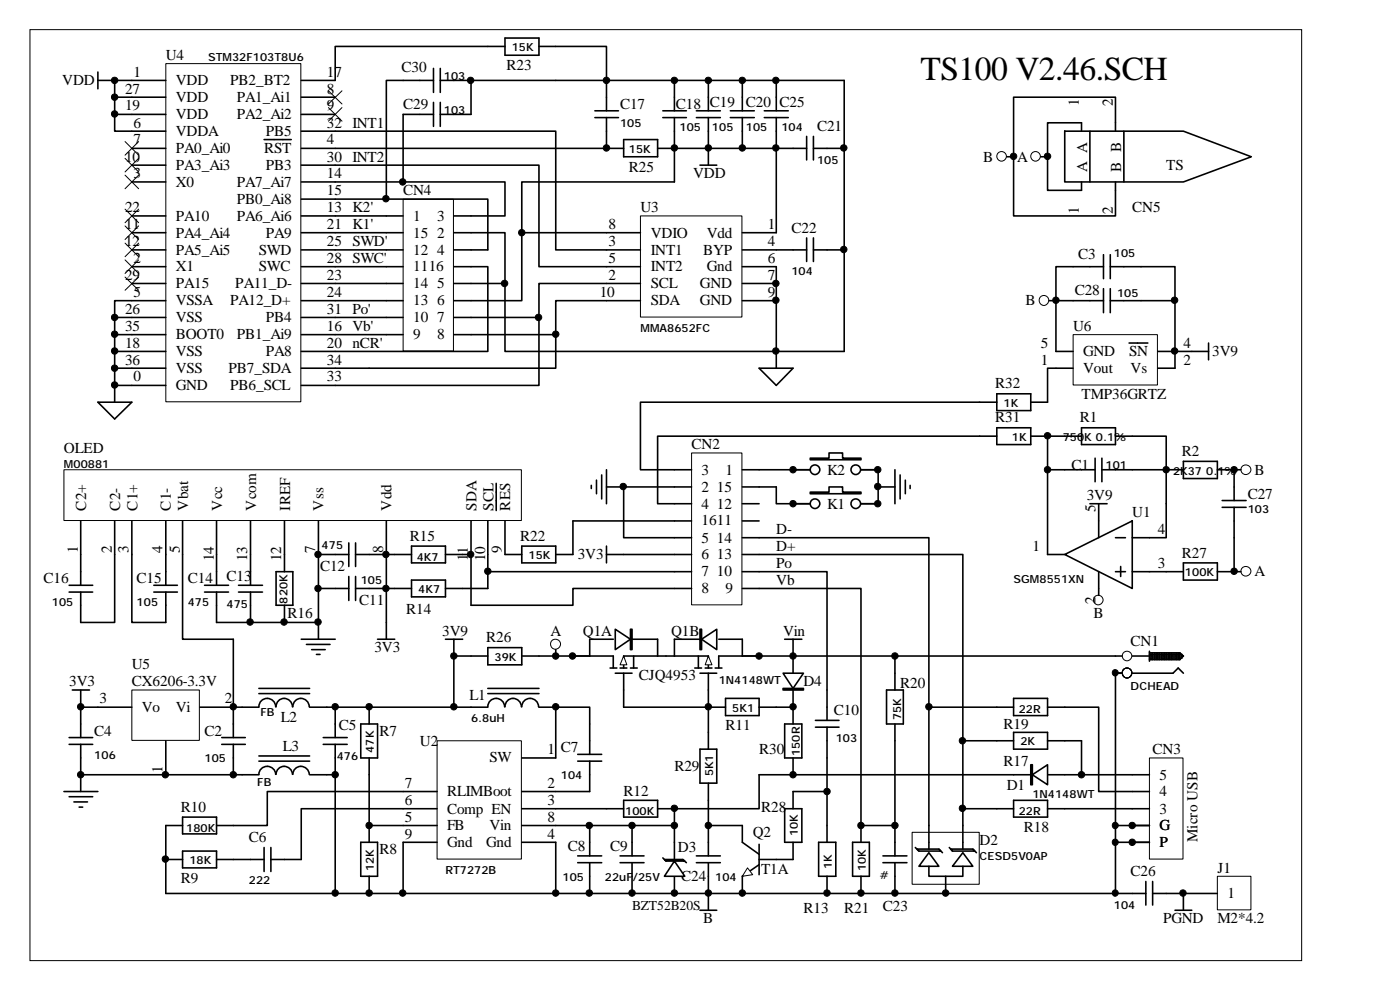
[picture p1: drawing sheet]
<svg xmlns="http://www.w3.org/2000/svg" width="297mm" height="210mm" viewBox="0 0 297 210" stroke-linecap="round" stroke-linejoin="round" font-family="sans-serif">
<path d="M6.3 6.3h269.5v197.2h-269.5z" fill="none" stroke="#000" stroke-width=".21"/>
<path d="M60.3 117.4v3.7M67.5 117.4v14.4M83.7 117.4h3.5M87.2 115.7h7.2v3.5h-7.2zM94.4 117.4h3.6M58.5 121.1h3.6v7.1h-3.6zM60.3 128.2v3.6M211.2 171.3h3.6M214.8 169.5h7.2v3.6h-7.2zM222 171.3h3.6" fill="none" stroke="#000" stroke-width=".34"/>
<path d="M13.6 99.6h96.9v10.7h-96.9z" fill="#fff"/>
<path d="M13.5 99.5h97v10.8h-97z" fill="none" stroke="#000" stroke-width=".21"/>
<g fill="none" stroke="#000" stroke-width=".34">
<path d="M20.7 15.3v3.5M20.7 17h3.6M103.4 9.8h3.6M107 8.1h7.2v3.6h-7.2zM114.2 9.8h3.6M128.5 17v6.5M126.1 23.5h5M126.1 24.9h5M128.5 24.9v6.5M164.5 52.9h6.4M170.9 50.4v5M172.4 52.9h6.5"/>
<path d="M172.4 50.4v5M225.6 99.5h6.5M225.6 92.4h3.6M229.2 90.6h7.2v3.6h-7.2zM232.1 97v5M233.5 99.5h6.4M233.5 97v5M236.4 92.4h3.5M247.1 99.5h3.7M250.8 97.7h7.2v3.7h-7.2zM258 99.5h3.5M17.1 110.3v13.7"/>
<path d="M24.3 110.3v21.5h-7.2v-6.4M27.9 110.3v21.5h7.2v-6.4M35.1 110.3v13.7M38.7 110.3v7.1M45.9 110.3v13.7M53.1 110.3v13.7M60.3 110.3v7.1M67.5 110.3v7.1h6.4M73.9 115v5M75.4 117.4h6.5M75.4 115v5M81.9 110.3v21.5"/>
<path d="M99.8 110.3v7.1M103.4 110.3v14.3M105.2 102.4v5.7M107 110.3v7.1M14.6 124h5M14.6 125.4h5M32.6 124h5M32.6 125.4h5M43.3 124h5.1M43.3 125.4h5.1M45.9 125.4v6.4h21.6M50.5 124h5.1"/>
<path d="M50.5 125.4h5.1M53.1 125.4v6.4M67.5 124.6h6.4M73.9 122.1v5.1M75.4 124.6h6.5M75.4 122.1v5.1M83.7 124.6h3.5M87.2 122.9h7.2v3.5h-7.2zM94.4 124.6h3.6M94.4 135.4h3.6M96.2 135.4v3.6M14.6 156.2h5"/>
<path d="M14.6 157.7h5M15.3 146.1h3.7M17.1 146.1v10.1M17.1 157.7v6.4M68.5 156.2h5.1M68.5 157.7h5.1M71 149.8v6.4M71 157.7v6.4M76.5 153.3h3.5v7.2h-3.5zM78.2 149.8v3.5M99.8 149.8h3.6M103.4 149.7a1.78 1.78 0 0 1 1.8-1.8 1.78 1.78 0 0 1 1.7 1.8"/>
<path d="M103.4 146.9h10.8M103.4 145.8h10.8M107 149.7a1.74 1.74 0 0 1 1.8-1.8 1.74 1.74 0 0 1 1.7 1.8M110.6 149.7a1.78 1.78 0 0 1 1.8-1.8 1.78 1.78 0 0 1 1.7 1.8M114.2 149.8h3.6v10.7M122.4 159.8h5.1M125 153.3v6.5M150.1 149.8h3.7M153.8 147.9h7.1v3.7h-7.1zM160.9 149.8h3.6M211.2 149.8h3.6M214.8 147.9h7.2v3.7h-7.2z"/>
<path d="M222 149.8h3.6M56 179.5v5.1M57.4 179.5v5.1M76.5 178.4h3.5v7.2h-3.5zM78.2 160.5v3.6M78.2 174.9v3.5M117.8 178.4v10.8M122.4 161.2h5.1M125 161.2v6.5h-7.2M125 174.9v6.4M128.5 171.3h3.7M132.2 169.5h7.2v3.6h-7.2z"/>
<path d="M139.4 171.3h3.5M35.1 182h3.6M38.7 180.3h7.2v3.5h-7.2zM45.9 182h10.1M57.4 182h6.4M78.2 185.6v3.6M122.4 182.7h5.1M122.4 181.3h5.1M125 182.7v6.5"/>
</g>
<path d="M135.8 45.8h21.4v21.4h-21.4z" fill="#fff"/>
<path d="M26.5 33.5l2.9 2.9M29.4 33.5l-2.9 2.9M26.5 47.9l2.9 2.8M26.5 58.7l2.9 2.8M29.4 47.9l-2.9 2.8M29.4 58.7l-2.9 2.8M135.7 45.7h21.5v21.5h-21.5z" fill="none" stroke="#000" stroke-width=".21"/>
<g fill="none" stroke="#000" stroke-width=".34">
<path d="M148.3 35h3.6M150.1 31.4v3.6M164.5 31.4h6.4M170.9 28.9v5M172.4 31.4h6.5M172.4 28.9v5M128.5 56.5h7.2M128.5 49.3h7.2M128.5 52.9h7.2M157.3 56.5h7.2M157.3 49.3h7.2M157.3 52.9h7.2"/>
<path d="M128.5 60h7.2M128.5 63.7h7.2M157.3 60h7.2M157.3 63.7h7.2M24.3 81.6h3.6M168.1 106.7h3.6M182.5 106.7h3.6M231 106.7h3.6M232.8 106.7v3.6M98 124.6h5.4M51.3 149.8h3.6M54.9 149.7a1.78 1.78 0 0 1 1.7-1.8 1.78 1.78 0 0 1 1.8 1.8"/>
<path d="M54.9 146.9h10.7M54.9 145.8h10.7M58.5 149.7a1.74 1.74 0 0 1 1.7-1.8 1.74 1.74 0 0 1 1.8 1.8M62.1 149.7a1.74 1.74 0 0 1 1.7-1.8 1.74 1.74 0 0 1 1.7 1.8M65.6 149.8h3.7M211.2 156.9h3.6M214.8 155.1h7.2v3.6h-7.2zM222 156.9h3.6"/>
</g>
<path d="M171.7 104.2h4v-1.1h2.9v1.1h3.9v.4h-10.8z" fill-rule="evenodd" fill="#fff" stroke="#000" stroke-width=".34"/>
<g fill="none" stroke="#000" stroke-width=".34">
<path d="M168.1 106.7h3.6M182.5 106.7h3.6"/>
<circle cx="172.7" cy="106.7" r="1.02"/>
<circle cx="181.4" cy="106.7" r="1.02"/>
</g>
<path d="M35.2 13.6h28.6v71.5h-28.6z" fill="#fff"/>
<path d="M35.1 13.5h28.7v71.6h-28.7z" fill="none" stroke="#000" stroke-width=".21"/>
<g fill="none" stroke="#000" stroke-width=".34">
<path d="M27.9 17h7.2M63.8 17h7.2M27.9 38.5h7.2M27.9 31.4h7.2M27.9 27.8h7.2M27.9 20.6h7.2M27.9 35h7.2M27.9 24.2h7.2M56 29.6h5.7M63.8 38.5h7.2M63.8 31.4h7.2M63.8 27.8h7.2"/>
<path d="M63.8 20.6h7.2M63.8 35h7.2M63.8 24.2h7.2M27.9 56.5h7.2M27.9 49.3h7.2M27.9 52.9h7.2M27.9 45.7h7.2M63.8 56.5h7.2M63.8 49.3h7.2M63.8 52.9h7.2M63.8 45.7h7.2M63.8 42.2h7.2"/>
<path d="M27.9 63.7h7.2M27.9 70.9h7.2M27.9 74.4h7.2M27.9 60h7.2M27.9 67.2h7.2M27.9 78h7.2M63.8 63.7h7.2M63.8 70.9h7.2M63.8 74.4h7.2M63.8 60h7.2M63.8 67.2h7.2M63.8 78h7.2"/>
<path d="M27.9 81.6h7.2M63.8 81.6h7.2M168.1 99.5h3.6M182.5 99.5h3.6"/>
</g>
<path d="M171.7 97h4v-1.1h2.9v1.1h3.9v.4h-10.8z" fill-rule="evenodd" fill="#fff" stroke="#000" stroke-width=".34"/>
<g fill="none" stroke="#000" stroke-width=".34">
<path d="M168.1 99.5h3.6M182.5 99.5h3.6"/>
<circle cx="172.7" cy="99.5" r="1.02"/>
<circle cx="181.4" cy="99.5" r="1.02"/>
</g>
<path d="M243.7 160.6h7v21.4h-7z" fill="#fff"/>
<path d="M69.6 19.2l2.9 2.8M72.5 19.2l-2.9 2.8M26.5 30l2.9 2.9M29.4 30l-2.9 2.9M243.6 160.5h7.1v21.5h-7.1z" fill="none" stroke="#000" stroke-width=".21"/>
<g fill="none" stroke="#000" stroke-width=".34">
<path d="M142.9 17v6.5M150.1 17v6.5M157.3 17v6.5M140.5 24.9h5M140.5 23.5h5M142.9 24.9v6.5M147.6 24.9h5.1M147.6 23.5h5.1M150.1 24.9v6.5M154.8 24.9h5.1M154.8 23.5h5.1M157.3 24.9v6.5"/>
<path d="M172.8 154h5M172.8 152.6h5M175.3 146.1v6.5M175.3 154v6.5M17.1 164.1h34.2M173.5 178.4h3.6v7.2h-3.6zM175.3 174.9v3.5M239.9 174.9h3.7M239.9 171.3h3.7M239.9 167.7h3.7M239.9 164.1h3.7M239.9 178.4h3.7"/>
<path d="M175.3 185.6v3.6"/>
</g>
<path d="M92.7 157h17.8v25h-17.8z" fill="#fff"/>
<path d="M92.6 156.9h17.9v25.1h-17.9z" fill="none" stroke="#000" stroke-width=".21"/>
<g fill="none" stroke="#000" stroke-width=".34">
<path d="M128.5 31.4h3.7M132.2 29.6h7.2v3.6h-7.2zM139.4 31.4h3.5M227.4 56.5h6.4M233.8 53.9v5.1M235.3 56.5h6.5M235.3 53.9v5.1M69.3 149.8h30.5M35.1 174.9h3.6M38.7 173.1h7.2v3.5h-7.2zM45.9 174.9h3.5M51.3 164.1h3.6"/>
<path d="M54.9 164a1.78 1.78 0 0 1 1.7-1.7 1.78 1.78 0 0 1 1.8 1.7M54.9 161.2h10.7M54.9 160.1h10.7M58.5 164a1.74 1.74 0 0 1 1.7-1.7 1.74 1.74 0 0 1 1.8 1.7M62.1 164a1.74 1.74 0 0 1 1.7-1.7 1.74 1.74 0 0 1 1.7 1.7M65.6 164.1h3.7M85.4 167.7h7.2M85.4 174.9h7.2M85.4 178.4h7.2M85.4 171.3h7.2M110.6 167.7h7.2M110.6 174.9h7.2"/>
<path d="M110.6 160.5h7.2M110.6 178.4h7.2M110.6 171.3h7.2M214.8 164.1h3.6M222 164.1h3.6"/>
</g>
<g fill="#fff" stroke="#000" stroke-width=".34">
<path d="M218.4 162h.4v4.2h-.4z" fill-rule="evenodd"/>
<path d="M218.8 164.1l3.2-2.1v4.2z" fill-rule="evenodd"/>
</g>
<path d="M27.9 63.7h-3.6v17.9M166.3 135.4h3.6M168.1 135.4v3.6" fill="none" stroke="#000" stroke-width=".34"/>
<path d="M85.5 42.3h10.6v32.1h-10.6z" fill="#fff"/>
<path d="M85.4 42.2h10.7v32.2h-10.7z" fill="none" stroke="#000" stroke-width=".21"/>
<g fill="none" stroke="#000" stroke-width=".34">
<path d="M81.9 45.7h3.5M81.9 49.3h3.5M81.9 56.5h3.5M81.9 52.9h3.5M96.2 45.7h3.6M96.2 49.3h3.6M96.2 56.5h3.6M96.2 52.9h3.6M81.9 60h3.5M81.9 63.7h3.5M81.9 67.2h3.5M81.9 70.9h3.5"/>
<path d="M96.2 60h3.6M96.2 63.7h3.6M96.2 67.2h3.6M96.2 70.9h3.6"/>
</g>
<path d="M146.6 96h10.6v32.1h-10.6z" fill="#fff"/>
<path d="M26.5 44.3l2.9 2.9M29.4 44.3l-2.9 2.9M146.6 95.9h10.6v32.2h-10.6z" fill="none" stroke="#000" stroke-width=".21"/>
<g fill="none" stroke="#000" stroke-width=".34">
<path d="M27.9 17h-3.6v10.8h3.6M117.8 17h61.1M24.3 24.2h3.6M24.3 20.6h3.6M164.5 31.4h-21.6v7.1M71 56.5h10.9M71 49.3h10.9M71 45.7h10.9M71 52.9h10.9M110.6 49.3h17.9M24.3 67.2h3.6M24.3 70.9h3.6"/>
<path d="M24.3 74.4h3.6M24.3 78h3.6M71 67.2h10.9M71 63.7h10.9M71 60h10.9M142.9 99.5h3.7M157.3 99.5h3.6M98 117.4h1.8v10.8M107 117.4h3.6M110.6 115.7h7.2v3.5h-7.2zM117.8 117.4h3.6M128.5 117.4h3.7"/>
<path d="M128.5 115.7v3.5M142.9 103.1h3.7M142.9 110.3h3.7M142.9 106.7h3.7M142.9 113.9h3.7M142.9 117.4h3.7M157.3 103.1h3.6M157.3 110.3h3.6M157.3 106.7h3.6M157.3 113.9h3.6M157.3 117.4h3.6M142.9 121.1h3.7"/>
<path d="M142.9 124.6h3.7M157.3 121.1h3.6M157.3 124.6h3.6M133.9 174.9v6.4M196.8 174.9v3.5M204 174.9v3.5M131.4 182.7h5.1M131.4 181.3h5.1M133.9 182.7v6.5M148.3 192.8h3.6M150.1 189.2v3.6"/>
</g>
<g fill="#fff" stroke="#000" stroke-width=".34">
<path d="M196.8 180.6l2.2 2.9h-4.3z" fill-rule="evenodd"/>
<path d="M194.3 179.8h4.7l.4 .5h-4.7z" fill-rule="evenodd"/>
</g>
<path d="M200.4 185.6v3.6" fill="none" stroke="#000" stroke-width=".34"/>
<g fill="#fff" stroke="#000" stroke-width=".34">
<path d="M204 180.6l2.2 2.9h-4.4z" fill-rule="evenodd"/>
<path d="M201.5 179.8h4.7l.4 .5h-4.8z" fill-rule="evenodd"/>
</g>
<g fill="none" stroke="#000" stroke-width=".34">
<path d="M164.5 17v6.5M71 38.5h36v7.2h-7.2M162 24.9h5M162 23.5h5M164.5 24.9v6.5M164.5 56.5v21.5M71 70.9h10.9M114.2 67.2v14.4h-43.2M117.8 70.9v7.1h-46.8M128.5 63.7h-10.7v7.2h-18M128.5 60h-14.3v7.2h-14.4M160.9 78h7.2l-3.6 3.6z"/>
<path d="M20.7 85.2h7.2l-3.6 3.5zM24.3 81.6v3.6M261.5 99.5v6.5M81.9 117.4h1.8M222 117.4h3.6M225.6 117.4l14.3-7.1v14.3zM232.8 110.3v3.6M236.4 113.9h2.1M237.5 120v2.1M239.9 113.9h3.7M250.8 119.2h7.2v3.7h-7.2zM259 106h5.1"/>
<path d="M259 107.5h5.1M261.5 107.5v6.4M63.8 135.4h7.2M64.9 136.5h5M66 137.6h2.9M67.1 138.6h.7M67.5 131.8v3.6M81.9 124.6h1.8M99.8 139h3.6M103.4 137.2h7.2v3.6h-7.2zM110.6 139h10.8M117.8 137.6v1.4"/>
<path d="M160.9 139h76.9M232.8 121.1v3.5M236.4 121.1h2.1M239.9 139h10.9M239.9 121.1h3.7M243.6 137.9v2.2M243.6 138.6h6.8v.8h-6.8M243.6 139.7h6.4M243.6 138.3h6.4M243.9 138.3v1.4M244.3 138.3v1.4M244.7 138.3v1.4"/>
<path d="M245 138.3v1.4M245.4 138.3v1.4M245.7 138.3v1.4M246.1 138.3v1.4M246.5 138.3v1.4M246.8 138.3v1.4M247.1 121.1h3.7M247.1 138.3v1.4M247.6 138.3v1.4M247.9 138.3v1.4M248.2 138.3v1.4M248.6 138.3v1.4"/>
<path d="M249 138.3v1.4M249.3 138.3v1.4M249.7 138.3v1.4M250 138.3l.8 .7M250 138.3v1.4M250.8 139l-.8 .7M258 121.1h3.5M47 156.2h5M47 157.7h5M49.4 149.8v6.4M49.4 157.7v6.4M187.9 146.1h3.5v7.2h-3.5z"/>
<path d="M189.7 142.6v3.5M189.7 153.3v28M196.8 149.8v25.1M237.8 142.6h-1.4v32.3M239.9 142.6h8.7l1.1-1.1 1.1 1.1M13.5 167.7h7.2M14.6 168.8h5M15.7 169.9h2.8M16.8 171h.7M17.1 164.1v3.6M35.1 174.9v14.3h201.3v-14.3M78.2 164.1v10.8h7.2"/>
<path d="M85.4 171.3h-21.6v10.7M85.4 167.7h-28.8v7.2h-7.2M85.4 178.4v10.8M117.8 174.9h25.1M117.8 171.3h10.7M142.9 178.4v3.6M150.1 174.9v6.4M166.3 171.3h3.6v7.1h-3.6zM168.1 167.7v3.6M168.1 178.4v3.6M180.7 178.4h3.5v7.2h-3.5zM189.7 174.9h-7.2v3.5"/>
<path d="M194 179.5l.7 .8M196.8 178.4v1.4M199 179.8l.7 .8M201.2 179.5l.6 .8M204 178.4v1.4M206.2 179.8l.7 .8M225.6 171.3h14.3M236.4 178.4h3.5M236.4 174.9h3.5M142.9 185.6v3.6M147.6 182.7h5.1M147.6 181.3h5.1"/>
<path d="M150.1 182.7v6.5M182.5 185.6v3.6M187.1 182.7h5.1M187.1 181.3h5.1M189.7 182.7v6.5M196.8 183.5v2.1h7.2v-2.1M236.4 189.2h6.4M242.8 186.7v5M244.3 186.7v5M244.3 189.2h6.5"/>
</g>
<g fill="none" stroke="#000" stroke-width=".21">
<path d="M26.5 37.1l2.9 2.9M29.4 37.1l-2.9 2.9M69.6 22.8l2.9 2.9M72.5 22.8l-2.9 2.9M26.5 51.5l2.9 2.9M26.5 55l2.9 2.9M29.4 51.5l-2.9 2.9M29.4 55l-2.9 2.9M193.3 176.3h14.2v11h-14.2z"/>
<circle cx="117.7" cy="136.4" r="1.07"/>
<circle cx="238.8" cy="138.9" r="1.02"/>
<circle cx="238.8" cy="142.5" r="1.04"/>
</g>
<g fill="#fff" stroke="#000" stroke-width=".34">
<path d="M140.8 182h3.9l.4 .4h-4z" fill-rule="evenodd"/>
<path d="M142.9 182.4l2.2 3.2h-4.3z" fill-rule="evenodd"/>
</g>
<g fill="none" stroke="#000" stroke-width=".34">
<path d="M117.8 149.8h7.2v3.5M148.3 158.7h3.6v7.2h-3.6zM150.1 155.1v3.6M166.3 153.3h3.6v7.2h-3.6zM168.1 149.8v3.5M204 156.9v18M225.6 149.8h7.2v17.9h7.1M225.6 156.9h3.6v7.2M142.9 174.9v3.5M150.1 165.9v9h7.2M168.1 160.5v3.6h-7.2M204 171.3h7.2"/>
<path d="M140.5 181.7l.6 .7M144.7 182l.8 .7"/>
</g>
<path d="M227.5 71h17.8v10.5h-17.8z" fill="#fff"/>
<g fill="none" stroke="#000" stroke-width=".21">
<path d="M227.4 70.9h17.9v10.6h-17.9z"/>
<circle cx="212.3" cy="33.1" r="1.02"/>
<circle cx="219.5" cy="33.1" r="1.02"/>
<circle cx="221.2" cy="63.6" r="1.04"/>
<circle cx="264" cy="99.5" r="1.05"/>
<circle cx="232.7" cy="127.1" r="1.02"/>
<circle cx="264" cy="121" r="1.05"/>
</g>
<g fill="none" stroke="#000" stroke-width=".34">
<path d="M91.9 17h-10v25.2M91.9 14.5v5.1M93.3 17h24.5M93.3 14.5v5.1M99.8 17v7.2h-6.5M103.4 9.8h-32.4v7.2M117.8 9.8h10.7v7.2M178.9 17v57.4h-71.9v-25.1h-7.2M71 27.8h46.8v25.1h10.7M71 35h43.2v21.5h14.3M71 31.4h57.5M91.9 21.7v5.1"/>
<path d="M91.9 24.2h-6.5v14.3M93.3 21.7v5.1M142.9 38.5h-32.3v25.2h-10.8M164.5 31.4v17.9M213.4 33.2h1.4M220.6 33.2h1.4M225.6 27.8h25.2l14.4 5.4-14.4 5.3h-25.2zM229.2 27.8v-1.8h-7.2v14.3h7.2v-1.8M231 27.8v10.7M236.4 27.8v-7.2h-21.6v25.1h21.6v-7.2M238.2 27.8v10.7M71 42.2h32.4v10.7h-3.6"/>
<path d="M99.8 56.5h3.6v17.9h-32.4M227.4 56.5h-3.6v17.9h3.6M241.8 56.5h7.2v7.2M99.8 60h7.2M222.3 63.7h11.5M223.8 78h3.6M233.8 61.1v5.1M235.3 63.7h13.7v10.7h-3.6M235.3 61.1v5.1M239.3 72.7h3.9M256.1 74.4h-7.1v3.6h-3.6M256.1 72.7v3.5"/>
<path d="M128.5 99.5v7.2M160.9 99.5h7.2M186.1 99.5v7.2M189.7 99.5v7.2M211.2 92.4h-71.8v14.3h3.5M211.2 85.2h-75.5v14.3h7.2M211.2 83.4h7.2v3.6h-7.2zM211.2 90.6h7.2v3.6h-7.2zM218.4 85.2h3.6M218.4 92.4h3.6M222 99.5h3.6M225.6 92.4h-3.6v25"/>
<path d="M239.9 92.4h7.2v21.5h-3.5M239.9 99.5h7.2M261.5 99.5h1.5M38.7 117.4v18h10.7v14.4h1.9M121.4 110.3h21.5M125.3 102.8v.7M126.4 101.7v2.9M127.5 100.6v5.1M128.5 103.1h3.7M132.2 117.4h10.7M142.9 103.1h-10.7v10.8h10.7M160.9 117.4h43.1v39.5h7.2"/>
<path d="M160.9 113.9h35.9v35.9h14.4M164.5 103.1v3.6h3.6M186.1 103.1h3.6M190.8 100.6v5.1M191.9 101.7v2.9M192.9 102.8v.7M261.5 113.9v7.2h1.5M80 135.4h3.7M81.9 131.8v3.6M99.8 139h-3.6v10.8M160.9 124.6h21.6v50.3M160.9 121.1h14.4v25"/>
<path d="M232.8 124.6v1.5M243.6 121.1h3.5M17.1 149.8h3.6M164.5 149.8h3.6M69.3 164.1h1.7v25.1M168.1 164.1h46.7M225.6 164.1h14.3"/>
</g>
<g fill="#000" stroke="#000" stroke-width=".21">
<circle cx="24.3" cy="17" r=".68"/>
<circle cx="99.7" cy="17" r=".68"/>
<circle cx="128.5" cy="17" r=".68"/>
<circle cx="142.9" cy="17" r=".68"/>
<circle cx="150.1" cy="17" r=".68"/>
<circle cx="157.3" cy="17" r=".68"/>
<circle cx="164.4" cy="17" r=".68"/>
<circle cx="24.3" cy="20.6" r=".68"/>
<circle cx="24.3" cy="24.1" r=".68"/>
<circle cx="85.3" cy="38.5" r=".68"/>
<circle cx="128.5" cy="31.3" r=".68"/>
<circle cx="142.9" cy="31.3" r=".68"/>
<circle cx="150.1" cy="31.3" r=".68"/>
<circle cx="157.3" cy="31.3" r=".68"/>
<circle cx="164.4" cy="31.3" r=".68"/>
<circle cx="178.8" cy="31.3" r=".68"/>
<circle cx="81.8" cy="42.1" r=".68"/>
<circle cx="110.6" cy="49.3" r=".68"/>
<circle cx="178.8" cy="52.8" r=".68"/>
<circle cx="24.3" cy="67.2" r=".68"/>
<circle cx="24.3" cy="74.3" r=".68"/>
<circle cx="24.3" cy="78" r=".68"/>
<circle cx="24.3" cy="70.8" r=".68"/>
<circle cx="106.9" cy="60" r=".68"/>
<circle cx="114.1" cy="67.2" r=".68"/>
<circle cx="117.8" cy="70.8" r=".68"/>
<circle cx="164.4" cy="63.6" r=".68"/>
<circle cx="164.4" cy="74.3" r=".68"/>
<circle cx="164.4" cy="60" r=".68"/>
<circle cx="24.3" cy="81.5" r=".68"/>
<circle cx="67.4" cy="117.4" r=".68"/>
<circle cx="81.8" cy="117.4" r=".68"/>
<circle cx="53" cy="131.7" r=".68"/>
<circle cx="60.2" cy="131.7" r=".68"/>
<circle cx="67.4" cy="124.6" r=".68"/>
<circle cx="81.8" cy="124.6" r=".68"/>
<circle cx="17.1" cy="149.7" r=".68"/>
<circle cx="71" cy="149.7" r=".68"/>
<circle cx="78.2" cy="149.7" r=".68"/>
<circle cx="117.8" cy="149.7" r=".68"/>
<circle cx="17.1" cy="164.1" r=".68"/>
<circle cx="49.4" cy="164.1" r=".68"/>
<circle cx="71" cy="164.1" r=".68"/>
<circle cx="78.2" cy="174.8" r=".68"/>
<circle cx="124.9" cy="174.8" r=".68"/>
<circle cx="133.9" cy="174.8" r=".68"/>
<circle cx="204" cy="171.2" r=".68"/>
<circle cx="229.2" cy="164.1" r=".68"/>
<circle cx="236.3" cy="178.4" r=".66"/>
<circle cx="35" cy="182" r=".68"/>
<circle cx="71" cy="189.2" r=".68"/>
<circle cx="78.2" cy="189.2" r=".68"/>
<circle cx="85.3" cy="189.2" r=".68"/>
<circle cx="117.8" cy="189.2" r=".68"/>
<circle cx="124.9" cy="189.2" r=".68"/>
<circle cx="133.9" cy="189.2" r=".68"/>
<circle cx="142.9" cy="189.2" r=".68"/>
<circle cx="150.1" cy="189.2" r=".68"/>
<circle cx="175.3" cy="189.2" r=".68"/>
<circle cx="182.5" cy="189.2" r=".68"/>
<circle cx="200.4" cy="189.2" r=".68"/>
</g>
<path d="M28 146.2h14.2v10.6h-14.2z" fill="#fff"/>
<path d="M27.9 146.1h14.3v10.7h-14.3z" fill="none" stroke="#000" stroke-width=".21"/>
<path d="M20.7 149.8h7.2M35.1 156.9v7.2M42.3 149.8h7.1M157.3 174.9v3.5l3.6 2.5M160.9 178.8v6.5M160.9 183.1l-3.6 2.5v3.6M160.9 182h3.6" fill="none" stroke="#000" stroke-width=".34"/>
<circle cx="67.4" cy="131.7" r=".68" fill="#000" stroke="#000" stroke-width=".21"/>
<path d="M158.4 183.8l1.1 1.5-2.2 .3z" fill-rule="evenodd" fill="#fff" stroke="#000" stroke-width=".21"/>
<g fill="#000" stroke="#000" stroke-width=".21">
<circle cx="168.1" cy="164.1" r=".68"/>
<circle cx="175.3" cy="167.6" r=".68"/>
<circle cx="157.3" cy="189.2" r=".68"/>
</g>
<path d="M160.9 164.1v7.2h-18v3.6M168.1 167.7h7.2M175.3 160.5v14.4M164.5 182h3.6" fill="none" stroke="#000" stroke-width=".34"/>
<path d="M258.1 185.7h7v7h-7z" fill="#fff"/>
<path d="M258 185.6h7.1v7.1h-7.1z" fill="none" stroke="#000" stroke-width=".21"/>
<path d="M121.4 139h3.6M130 139v2.5M132.2 139v2.5M139.4 139h1.7M129.3 141.5h1.4M132.2 142.6v3.5M249 192.8h3.6M258 189.2h-7.2v3.6" fill="none" stroke="#000" stroke-width=".34"/>
<g fill="#000" stroke="#000" stroke-width=".21">
<circle cx="223.8" cy="63.6" r=".68"/>
<circle cx="248.9" cy="63.6" r=".68"/>
<circle cx="248.9" cy="74.3" r=".68"/>
<circle cx="247.1" cy="99.5" r=".68"/>
<circle cx="261.5" cy="99.5" r=".68"/>
<circle cx="261.5" cy="121" r=".68"/>
</g>
<path d="M132.2 139l.6 1.8h-1.4z" fill-rule="evenodd" fill="#fff" stroke="#000" stroke-width=".21"/>
<path d="M125 139h5M132.2 139h7.2M134.3 139v2.5M130.4 142.6h3.5M131.4 141.5h1.4M133.6 141.5h1.4" fill="none" stroke="#000" stroke-width=".34"/>
<g fill="#fff" stroke="#000" stroke-width=".34">
<path d="M133.6 133.3h.3v4.3h-.3z" fill-rule="evenodd"/>
<path d="M130.4 133.3l3.2 2.1-3.2 2.2z" fill-rule="evenodd"/>
</g>
<path d="M130 135.4h-5v3.6h-3.6M133.9 135.4h5.5v3.6M141.1 139h1.8M150.1 139v2.5M152.3 139v2.5M157.3 139h3.6M150.1 142.6v3.5M151.6 141.5h1.4" fill="none" stroke="#000" stroke-width=".34"/>
<path d="M150.1 139l.8 1.8h-1.5z" fill-rule="evenodd" fill="#fff" stroke="#000" stroke-width=".21"/>
<path d="M142.9 139h7.2M148 139v2.5M152.3 139h5M147.2 141.5h1.5M148.3 142.6h3.6M149.4 141.5h1.5" fill="none" stroke="#000" stroke-width=".34"/>
<g fill="#fff" stroke="#000" stroke-width=".34">
<path d="M148.3 133.3h.4v4.3h-.4z" fill-rule="evenodd"/>
<path d="M148.7 135.4l3.2-2.1v4.3z" fill-rule="evenodd"/>
</g>
<path d="M148.3 135.4h-5.4v3.6M152.3 135.4h5v3.6h3.6M168.1 139v3.6M132.2 149.8h17.9M168.1 146.1v3.7" fill="none" stroke="#000" stroke-width=".34"/>
<g fill="#000" stroke="#000" stroke-width=".21">
<circle cx="142.9" cy="171.2" r=".68"/>
<circle cx="142.9" cy="174.8" r=".68"/>
<circle cx="150.1" cy="174.8" r=".68"/>
</g>
<g fill="#fff" stroke="#000" stroke-width=".34">
<path d="M165.9 145.8h4.4v.3h-4.4z" fill-rule="evenodd"/>
<path d="M165.9 142.6h4.4l-2.2 3.2z" fill-rule="evenodd"/>
</g>
<path d="M223.8 78h-1.8v7.2M121.4 110.3v7.1M160.9 103.1h3.6M103.4 121.1h39.5M142.9 124.6h-21.5v3.6h-21.6M189.7 139v3.6M132.2 146.1v3.7M150.1 146.1v9" fill="none" stroke="#000" stroke-width=".34"/>
<g fill="#000" stroke="#000" stroke-width=".21">
<circle cx="214.8" cy="33.1" r=".68"/>
<circle cx="222" cy="33.1" r=".68"/>
<circle cx="168.1" cy="99.5" r=".68"/>
<circle cx="186" cy="99.5" r=".68"/>
<circle cx="222" cy="99.5" r=".68"/>
<circle cx="222" cy="92.3" r=".68"/>
<circle cx="99.7" cy="117.4" r=".68"/>
<circle cx="132.1" cy="103" r=".68"/>
<circle cx="168.1" cy="106.7" r=".68"/>
<circle cx="186" cy="106.7" r=".68"/>
<circle cx="186" cy="103" r=".68"/>
<circle cx="96.2" cy="138.9" r=".68"/>
<circle cx="103.4" cy="121" r=".68"/>
<circle cx="117.8" cy="138.9" r=".68"/>
<circle cx="121.3" cy="138.9" r=".68"/>
<circle cx="160.9" cy="138.9" r=".68"/>
<circle cx="168.1" cy="138.9" r=".68"/>
<circle cx="189.6" cy="138.9" r=".68"/>
<circle cx="49.4" cy="149.7" r=".68"/>
<circle cx="96.2" cy="149.7" r=".68"/>
<circle cx="150.1" cy="149.7" r=".68"/>
<circle cx="168.1" cy="149.7" r=".68"/>
<circle cx="196.8" cy="149.7" r=".68"/>
<circle cx="204" cy="156.9" r=".68"/>
<circle cx="236.3" cy="142.5" r=".66"/>
<circle cx="35" cy="164.1" r=".68"/>
<circle cx="182.5" cy="174.8" r=".68"/>
<circle cx="189.6" cy="174.8" r=".68"/>
<circle cx="236.3" cy="174.8" r=".66"/>
<circle cx="239.9" cy="178.4" r=".68"/>
<circle cx="239.9" cy="174.8" r=".68"/>
<circle cx="189.6" cy="189.2" r=".68"/>
<circle cx="236.3" cy="189.1" r=".66"/>
<circle cx="250.7" cy="189.2" r=".68"/>
</g>
<text font-size="7.1" x="195.1" y="17">TS100 V2.46.SCH</text>
<g font-size="3.2">
<text x="28.3" y="16.3">1</text>
<text x="35.1" y="12.6">U4</text>
<text x="69.3" y="16.3">17</text>
<text x="85.1" y="15.2">C30</text>
<text x="107.4" y="14.8">R23</text>
<text x="13.2" y="18">VDD</text>
<text x="26.5" y="23.4">19</text>
<text x="26.5" y="19.8">27</text>
<text x="37.3" y="18">VDD</text>
<text x="37.3" y="21.6">VDD</text>
<text x="48.8" y="18">PB2_BT2</text>
<text x="50.2" y="21.6">PA1_Ai1</text>
<text x="69.3" y="19.8">8</text>
<text x="69.3" y="23.4">9</text>
<text x="85.4" y="23">C29</text>
<text x="131.4" y="23">C17</text>
<text x="143.3" y="23">C18</text>
<text x="150.5" y="22.7">C19</text>
<text x="158.1" y="22.7">C20</text>
<text x="165.2" y="22.7">C25</text>
<text x="228.6" y="22.5" transform="rotate(-90 228.6 22.5)">1</text>
<text x="235.8" y="22.5" transform="rotate(-90 235.8 22.5)">2</text>
<text x="28.3" y="27">6</text>
<text x="37.3" y="28.8">VDDA</text>
<text x="37.3" y="25.2">VDD</text>
<text x="50.2" y="25.2">PA2_Ai2</text>
<text x="56.3" y="28.8">PB5</text>
<text x="69.3" y="27">32 INT1</text>
<text x="173.1" y="27.7">C21</text>
<text x="26.5" y="34.2">10</text>
<text x="28.3" y="30.6">7</text>
<text x="37.3" y="32.4">PA0_Ai0</text>
<text x="37.3" y="36">PA3_Ai3</text>
<text x="56" y="32.4">RST</text>
<text x="56.3" y="36">PB3</text>
<text x="69.3" y="30.6">4</text>
<text x="69.3" y="34.2">30 INT2</text>
<text x="208.4" y="34.2">B</text>
<text x="215.6" y="34.2">A</text>
<text x="247.1" y="36">TS</text>
<text x="28.3" y="37.8">3</text>
<text x="37.3" y="39.6">X0</text>
<text x="50.2" y="39.6">PA7_Ai7</text>
<text x="69.3" y="37.8">14</text>
<text x="69.3" y="41.3">15</text>
<text x="85.4" y="41.3">CN4</text>
<text x="133.3" y="36.3">R25</text>
<text x="146.9" y="37.8">VDD</text>
<text x="230.4" y="36.4" transform="rotate(-90 230.4 36.4)">A A</text>
<text x="237.6" y="36.4" transform="rotate(-90 237.6 36.4)">B B</text>
<text x="26.5" y="45">22</text>
<text x="37.3" y="46.8">PA10</text>
<text x="50.2" y="46.8">PA6_Ai6</text>
<text x="50.2" y="43.1">PB0_Ai8</text>
<text x="69.3" y="45">13 K2'</text>
<text x="87.5" y="46.8">1</text>
<text x="92.6" y="46.8">3</text>
<text x="135.7" y="45">U3</text>
<text x="228.6" y="45.4" transform="rotate(-90 228.6 45.4)">1</text>
<text x="235.8" y="45.4" transform="rotate(-90 235.8 45.4)">2</text>
<text x="239.9" y="45">CN5</text>
<text x="26.5" y="48.5">11</text>
<text x="26.5" y="52.1">12</text>
<text x="37.3" y="50.3">PA4_Ai4</text>
<text x="37.3" y="53.9">PA5_Ai5</text>
<text x="54.9" y="53.9">SWD</text>
<text x="56.3" y="50.3">PA9</text>
<text x="69.3" y="48.5">21 K1'</text>
<text x="69.3" y="52.1">25 SWD'</text>
<text x="87.5" y="50.3">15</text>
<text x="87.5" y="53.9">12</text>
<text x="92.6" y="50.3">2</text>
<text x="92.6" y="53.9">4</text>
<text x="128.9" y="48.5">8</text>
<text x="128.9" y="52.1">3</text>
<text x="137.9" y="50.3">VDIO</text>
<text x="137.9" y="53.9">INT1</text>
<text x="149" y="53.9">BYP</text>
<text x="149.8" y="50.3">Vdd</text>
<text x="162.7" y="52.1">4</text>
<text x="162.7" y="48.5">1</text>
<text x="167.7" y="49.3">C22</text>
<text x="26.5" y="59.3">29</text>
<text x="28.3" y="55.7">2</text>
<text x="37.3" y="57.5">X1</text>
<text x="54.9" y="57.5">SWC</text>
<text x="69.3" y="59.3">23</text>
<text x="69.3" y="55.7">28 SWC'</text>
<text x="87.5" y="57.5">1116</text>
<text x="128.9" y="55.7">5</text>
<text x="128.9" y="59.3">2</text>
<text x="137.9" y="57.5">INT2</text>
<text x="149.8" y="57.5">Gnd</text>
<text x="162.7" y="59.3">7</text>
<text x="162.7" y="55.7">6</text>
<text x="228.5" y="55">C3</text>
<text x="28.3" y="62.8">5</text>
<text x="37.3" y="64.7">VSSA</text>
<text x="37.3" y="61.1">PA15</text>
<text x="48.8" y="64.7">PA12_D+</text>
<text x="49.9" y="61.1">PA11_D-</text>
<text x="69.3" y="62.8">24</text>
<text x="87.5" y="61.1">14</text>
<text x="87.5" y="64.7">13</text>
<text x="92.6" y="61.1">5</text>
<text x="92.6" y="64.7">6</text>
<text x="127.1" y="62.8">10</text>
<text x="137.9" y="64.7">SDA</text>
<text x="137.9" y="61.1">SCL</text>
<text x="148.3" y="61.1">GND</text>
<text x="148.3" y="64.7">GND</text>
<text x="162.7" y="62.8">9</text>
<text x="217.3" y="64.7">B</text>
<text x="227.8" y="62.5">C28</text>
<text x="26.5" y="66.5">26</text>
<text x="26.5" y="70">35</text>
<text x="37.3" y="68.3">VSS</text>
<text x="37.3" y="71.8">BOOT0</text>
<text x="50.2" y="71.8">PB1_Ai9</text>
<text x="56.3" y="68.3">PB4</text>
<text x="69.3" y="70">16 Vb'</text>
<text x="69.3" y="66.5">31 Po'</text>
<text x="87.5" y="68.3">10</text>
<text x="87.5" y="71.8">9</text>
<text x="92.6" y="68.3">7</text>
<text x="92.6" y="71.8">8</text>
<text x="227.4" y="70">U6</text>
<text x="26.5" y="73.7">18</text>
<text x="26.5" y="77.2">36</text>
<text x="37.3" y="75.5">VSS</text>
<text x="56.3" y="75.5">PA8</text>
<text x="69.3" y="73.7">20 nCR'</text>
<text x="69.3" y="77.2">34</text>
<text x="220.6" y="77.2">1</text>
<text x="220.6" y="73.7">5</text>
<text x="229.5" y="75.5">GND</text>
<text x="239.3" y="75.5">SN</text>
<text x="250.8" y="77.2">2</text>
<text x="250.8" y="73.7">4</text>
<text x="256.9" y="75.5">3V9</text>
<text x="28.3" y="80.8">0</text>
<text x="37.3" y="79">VSS</text>
<text x="37.3" y="82.6">GND</text>
<text x="48.4" y="79">PB7_SDA</text>
<text x="48.8" y="82.6">PB6_SCL</text>
<text x="69.3" y="80.8">33</text>
<text x="210.9" y="82.2">R32</text>
<text x="229.5" y="79">Vout</text>
<text x="239.6" y="79">Vs</text>
<text x="210.9" y="89.4">R31</text>
<text x="228.9" y="89.4">R1</text>
<text x="229.2" y="84.4">TMP36GRTZ</text>
<text x="13.5" y="95.9">OLED</text>
<text x="146.6" y="95.2">CN2</text>
<text x="148.7" y="100.5">3</text>
<text x="153.8" y="100.5">1</text>
<text x="175.3" y="100.5">K2</text>
<text x="227.1" y="99.5">C1</text>
<text x="250.4" y="96.6">R2</text>
<text x="265.9" y="100.5">B</text>
<text x="148.7" y="104.2">2</text>
<text x="148.7" y="107.7">4</text>
<text x="151.9" y="104.2">15</text>
<text x="151.9" y="107.7">12</text>
<text x="175.3" y="107.7">K1</text>
<text x="230.3" y="105.9">3V9</text>
<text x="264.4" y="105.6">C27</text>
<text x="18.3" y="108.1" transform="rotate(-90 18.3 108.1)">C2+</text>
<text x="25.5" y="108.1" transform="rotate(-90 25.5 108.1)">C2-</text>
<text x="29.1" y="108.1" transform="rotate(-90 29.1 108.1)">C1+</text>
<text x="36.2" y="108.1" transform="rotate(-90 36.2 108.1)">C1-</text>
<text x="39.9" y="108.1" transform="rotate(-90 39.9 108.1)">Vbat</text>
<text x="47.1" y="108.1" transform="rotate(-90 47.1 108.1)">Vcc</text>
<text x="54.3" y="108.1" transform="rotate(-90 54.3 108.1)">Vcom</text>
<text x="61.5" y="108.1" transform="rotate(-90 61.5 108.1)">IREF</text>
<text x="68.6" y="108.1" transform="rotate(-90 68.6 108.1)">Vss</text>
<text x="83" y="108.1" transform="rotate(-90 83 108.1)">Vdd</text>
<text x="101" y="108.1" transform="rotate(-90 101 108.1)">SDA</text>
<text x="104.6" y="108.1" transform="rotate(-90 104.6 108.1)">SCL</text>
<text x="108.1" y="108.1" transform="rotate(-90 108.1 108.1)">RES</text>
<text x="148.7" y="111.3">1611</text>
<text x="164.5" y="113.1">D-</text>
<text x="232.2" y="108.5" transform="rotate(-90 232.2 108.5)">5</text>
<text x="239.9" y="109.5">U1</text>
<text x="245.4" y="113.1">4</text>
<text x="16.5" y="117.1" transform="rotate(-90 16.5 117.1)">1</text>
<text x="23.7" y="117.1" transform="rotate(-90 23.7 117.1)">2</text>
<text x="27.3" y="117.1" transform="rotate(-90 27.3 117.1)">3</text>
<text x="34.5" y="117.1" transform="rotate(-90 34.5 117.1)">4</text>
<text x="38.1" y="117.1" transform="rotate(-90 38.1 117.1)">5</text>
<text x="45.3" y="118.9" transform="rotate(-90 45.3 118.9)">14</text>
<text x="52.4" y="118.9" transform="rotate(-90 52.4 118.9)">13</text>
<text x="59.6" y="118.9" transform="rotate(-90 59.6 118.9)">12</text>
<text x="66.8" y="117.1" transform="rotate(-90 66.8 117.1)">7</text>
<text x="81.2" y="117.1" transform="rotate(-90 81.2 117.1)">8</text>
<text x="86.9" y="114.6">R15</text>
<text x="99.1" y="118.9" transform="rotate(-90 99.1 118.9)">11</text>
<text x="102.8" y="118.9" transform="rotate(-90 102.8 118.9)">10</text>
<text x="106.3" y="117.1" transform="rotate(-90 106.3 117.1)">9</text>
<text x="110.2" y="114.6">R22</text>
<text x="122.4" y="118.5">3V3</text>
<text x="148.7" y="114.9">5</text>
<text x="148.7" y="118.5">6</text>
<text x="151.9" y="114.9">14</text>
<text x="151.9" y="118.5">13</text>
<text x="164.5" y="116.7">D+</text>
<text x="218.8" y="116.7">1</text>
<text x="250.4" y="118.1">R27</text>
<text x="9.2" y="123.5">C16</text>
<text x="29" y="123.5">C15</text>
<text x="39.8" y="123.5">C14</text>
<text x="48" y="123.1">C13</text>
<text x="67.8" y="121">C12</text>
<text x="148.7" y="122">7</text>
<text x="148.7" y="125.7">8</text>
<text x="151.9" y="122">10</text>
<text x="153.8" y="125.7">9</text>
<text x="164.5" y="123.9">Vb</text>
<text x="164.5" y="120.2">Po</text>
<text x="245.4" y="120.2">3</text>
<text x="265.9" y="122">A</text>
<text x="61" y="131">R16</text>
<text x="76.1" y="128.2">C11</text>
<text x="86.1" y="130">R14</text>
<text x="231.7" y="131">B</text>
<text x="232.2" y="127.9" transform="rotate(-90 232.2 127.9)">2</text>
<text x="93.7" y="134.6">3V9</text>
<text x="103" y="136.1">R26</text>
<text x="116.7" y="134.6">A</text>
<text x="123.5" y="134.6">Q1A</text>
<text x="142.2" y="134.6">Q1B</text>
<text x="165.9" y="134.6">Vin</text>
<text x="239.6" y="136.8">CN1</text>
<text x="27.9" y="141.7">U5</text>
<text x="79.3" y="138.2">3V3</text>
<text x="135.4" y="143.9">CJQ4953</text>
<text x="14.6" y="145.4">3V3</text>
<text x="21.1" y="148.9">3</text>
<text x="27.9" y="145.4">CX6206-3.3V</text>
<text x="47.7" y="148.9">2</text>
<text x="99.5" y="148.3">L1</text>
<text x="170.3" y="145.4">D4</text>
<text x="190.8" y="145.7">R20</text>
<text x="20" y="155.8">C4</text>
<text x="30.1" y="150.7">Vo</text>
<text x="37.3" y="150.7">Vi</text>
<text x="43.3" y="155.8">C2</text>
<text x="59.5" y="152.9">L2</text>
<text x="71.8" y="154.7">C5</text>
<text x="80.4" y="155.8">R7</text>
<text x="153.8" y="154.7">R11</text>
<text x="176.7" y="151.5">C10</text>
<text x="212.7" y="154.4">R19</text>
<text x="59.9" y="159">L3</text>
<text x="89" y="157.9">U2</text>
<text x="103.7" y="161.5">SW</text>
<text x="116" y="159.7">1</text>
<text x="118.9" y="159.4">C7</text>
<text x="160.9" y="159.7">R30</text>
<text x="244.3" y="159.7">CN3</text>
<text x="34.5" y="163.8" transform="rotate(-90 34.5 163.8)">1</text>
<text x="85.8" y="166.9">7</text>
<text x="116" y="166.9">2</text>
<text x="142.9" y="163.3">R29</text>
<text x="212.7" y="162.2">R17</text>
<text x="213.4" y="167.2">D1</text>
<text x="245.7" y="165.1">5</text>
<text x="38.4" y="171.9">R10</text>
<text x="85.8" y="170.4">6</text>
<text x="94.7" y="172.3">Comp EN</text>
<text x="94.7" y="168.7">RLIMBoot</text>
<text x="116" y="170.4">3</text>
<text x="132.2" y="168.7">R12</text>
<text x="161.3" y="171.9">R28</text>
<text x="245.7" y="172.3">3</text>
<text x="245.7" y="168.7">4</text>
<text x="52.7" y="178.4">C6</text>
<text x="85.8" y="174.1">5</text>
<text x="85.8" y="177.6">9</text>
<text x="94.7" y="175.9">FB</text>
<text x="94.7" y="179.4">Gnd</text>
<text x="103" y="179.4">Gnd</text>
<text x="103.7" y="175.9">Vin</text>
<text x="116" y="174.1">8</text>
<text x="116" y="177.6">4</text>
<text x="159.5" y="177.3">Q2</text>
<text x="207.6" y="179.1">D2</text>
<text x="217" y="176.2">R18</text>
<text x="245.7" y="175.9">G</text>
<text x="245.7" y="179.4">P</text>
<text x="253.7" y="178.4" transform="rotate(-90 253.7 178.4)">Micro USB</text>
<text x="80.4" y="180.9">R8</text>
<text x="120.3" y="180.2">C8</text>
<text x="129.3" y="180.2">C9</text>
<text x="143.7" y="180.5">D3</text>
<text x="161.3" y="185.2">T1A</text>
<text x="239.6" y="185.5">C26</text>
<text x="258" y="184.8">J1</text>
<text x="38.4" y="187">R9</text>
<text x="144.4" y="186.6">C24</text>
<text x="260.1" y="190.2">1</text>
<text x="149" y="195.6">B</text>
<text x="170.3" y="193.5">R13</text>
<text x="178.9" y="193.5">R21</text>
<text x="187.1" y="193.1">C23</text>
<text x="246.5" y="195.6">PGND</text>
<text x="258" y="195.6">M2*4.2</text>
</g>
<text font-size="2.9" x="133.9" y="192.7">BZT52B20S</text>
<g font-size="2.4">
<text x="108.5" y="10.8">15K</text>
<text x="44.1" y="13">STM32F103T8U6</text>
<text x="94.1" y="16.9">103</text>
<text x="94.1" y="24.1">103</text>
<text x="131.4" y="26.9">105</text>
<text x="144" y="27.7">105</text>
<text x="150.9" y="27.7">105</text>
<text x="158.1" y="27.7">105</text>
<text x="165.6" y="27.7">104</text>
<text x="133.3" y="32.4">15K</text>
<text x="173.1" y="34.8">105</text>
<text x="167.7" y="58.2">104</text>
<text x="236.1" y="54.5">105</text>
<text x="236.7" y="62.8">105</text>
<text x="135.7" y="70.4">MMA8652FC</text>
<text x="212.7" y="86.1">1K</text>
<text x="214.5" y="93.3">1K</text>
<text x="225.2" y="93.3">750</text>
<text x="229.8" y="93.3">K 0.1%</text>
<text x="13.5" y="99.1">M00881</text>
<text x="234.3" y="99.4">101</text>
<text x="248.6" y="100.5">2K37 0.</text>
<text x="258" y="100.5">1%</text>
<text x="264.4" y="108.7">103</text>
<text x="68.2" y="116.3">475</text>
<text x="88.3" y="118.8">4K7</text>
<text x="112" y="118.4">15K</text>
<text x="76.5" y="123.8">105</text>
<text x="88.6" y="125.6">4K7</text>
<text x="214.8" y="123.5">SGM8551XN</text>
<text x="251.1" y="122">100K</text>
<text x="11" y="128.5">105</text>
<text x="29" y="128.5">105</text>
<text x="39.8" y="128.5">475</text>
<text x="48" y="128.8">475</text>
<text x="61" y="127.9" transform="rotate(-90 61 127.9)">820K</text>
<text x="104.8" y="140">39K</text>
<text x="152.3" y="145">1N4148WT</text>
<text x="239.6" y="146.1">DCHEAD</text>
<text x="55.2" y="151.7">FB</text>
<text x="99.8" y="152.8">6.8uH</text>
<text x="155.2" y="150.7">5K1</text>
<text x="191" y="152.6" transform="rotate(-90 191 152.6)">75K</text>
<text x="215.9" y="151.1">22R</text>
<text x="20" y="160.7">106</text>
<text x="43.3" y="161.5">105</text>
<text x="71.4" y="161.1">476</text>
<text x="79.2" y="159.4" transform="rotate(-90 79.2 159.4)">47K</text>
<text x="169.5" y="160.1" transform="rotate(-90 169.5 160.1)">150R</text>
<text x="177.1" y="157.2">103</text>
<text x="216.2" y="157.8">2K</text>
<text x="54.5" y="166.5">FB</text>
<text x="118.9" y="165">104</text>
<text x="151.1" y="164.4" transform="rotate(-90 151.1 164.4)">5K1</text>
<text x="132.5" y="172.6">100K</text>
<text x="215.9" y="172.6">22R</text>
<text x="218.8" y="169">1N4148WT</text>
<text x="39.5" y="176.1">180K</text>
<text x="169.1" y="177.1" transform="rotate(-90 169.1 177.1)">10K</text>
<text x="40.1" y="183">18K</text>
<text x="79.2" y="184.6" transform="rotate(-90 79.2 184.6)">12K</text>
<text x="94.4" y="185.1">RT7272B</text>
<text x="176.3" y="184.2" transform="rotate(-90 176.3 184.2)">1K</text>
<text x="183.5" y="184.6" transform="rotate(-90 183.5 184.6)">10K</text>
<text x="207.6" y="182.2">CESD5V0AP</text>
<text x="52.7" y="187.3">222</text>
<text x="119.2" y="186.5">105</text>
<text x="128.2" y="186.5">22uF</text>
<text x="134.1" y="186.5">/25V</text>
<text x="151.6" y="186.5">104</text>
<text x="186.4" y="186.2">#</text>
<text x="236.1" y="192.6">104</text>
</g>
</svg>
